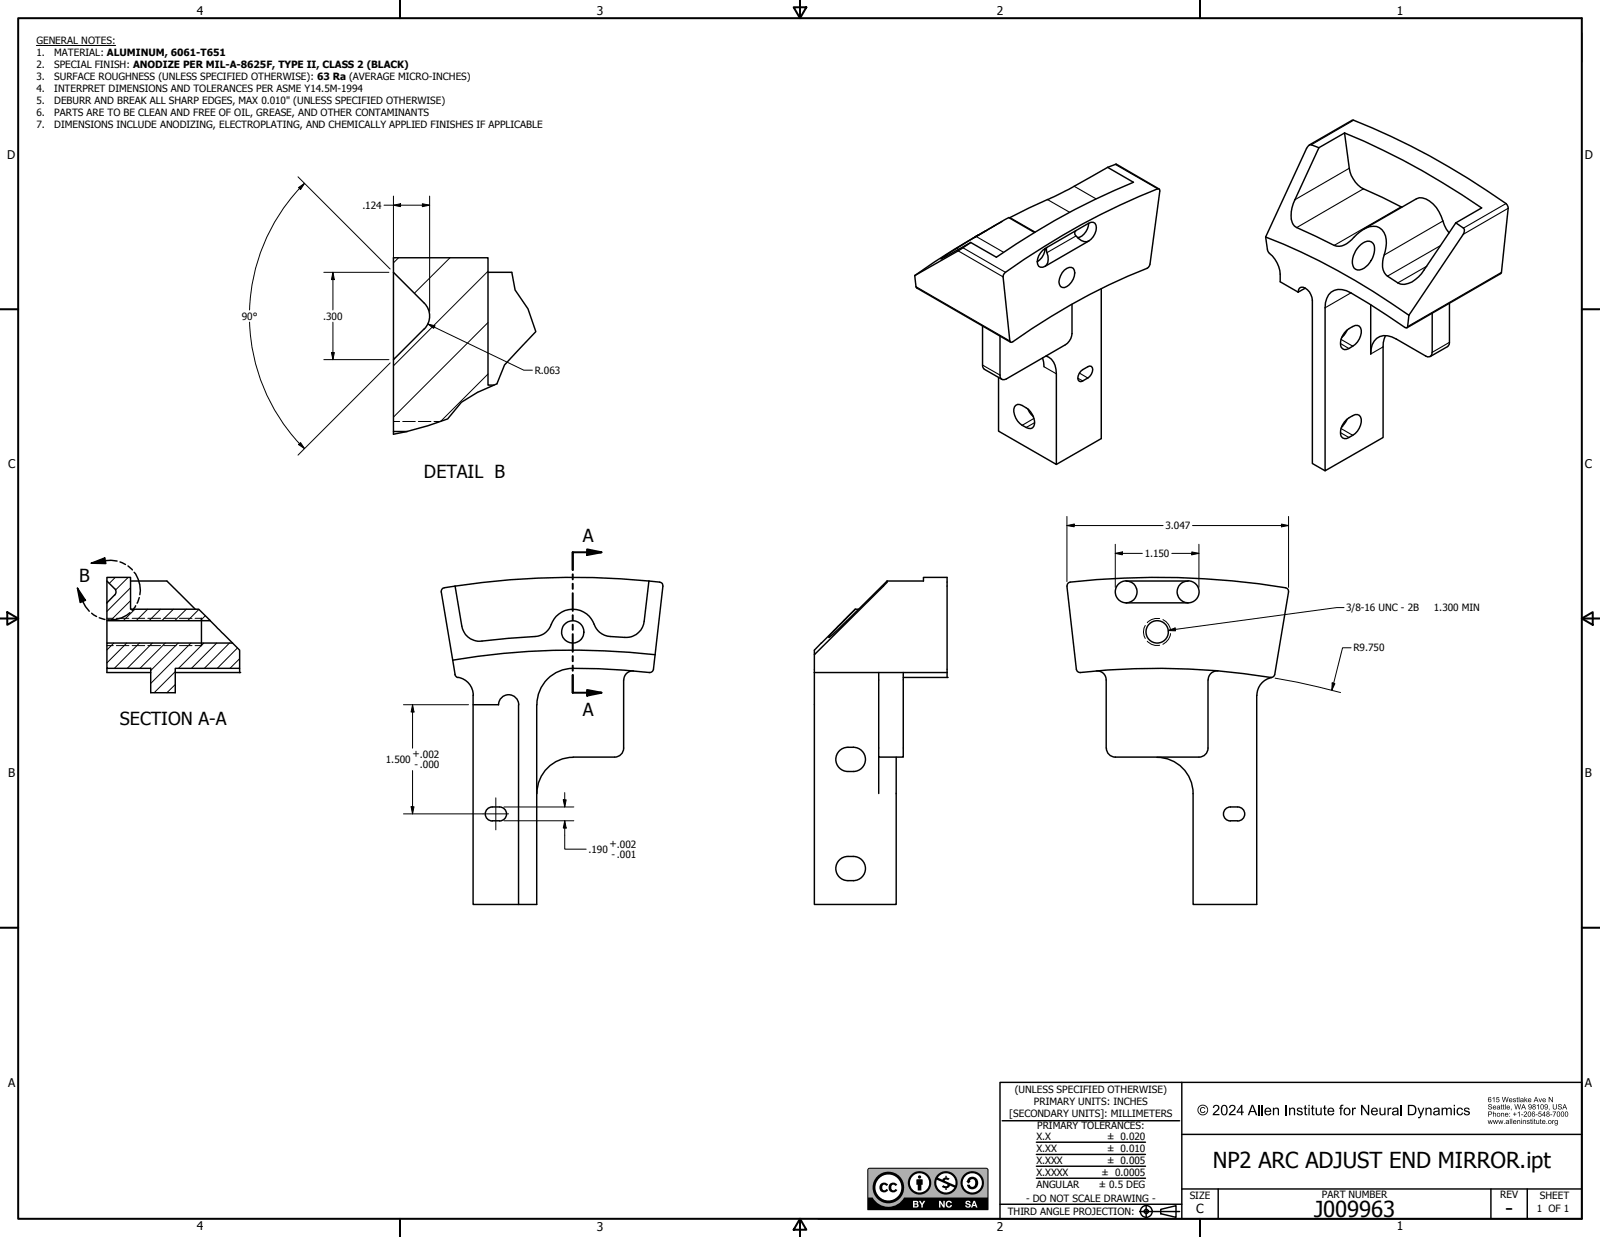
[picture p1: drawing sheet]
<svg xmlns="http://www.w3.org/2000/svg" width="559mm" height="432mm" viewBox="0 0 559 432" stroke-linecap="round" stroke-linejoin="round" font-family="sans-serif">
<!-- layer: Layer 1 -->
<g fill="none" stroke="#000" stroke-width=".35">
<path d="M12.7 15.9h27.7M552.4 11.5v10.3M104.1 61.7l32.2 32.2M104.3 65.5l2.1-1.5-1.4 2.2zM104.6 65.8a65.5 65.5 0 0 0-17.4 42.4M106.4 64l-1.8 1.8M134.1 71.6h16M137.4 68.5v25M137.4 71.6l2.5-.5v1zM147.5 71.1l2.6 .5-2.6 .5zM150.1 68.5v40.2M113.1 95.1h22.7"/>
<path d="M116.3 95.1v13.1M116.3 95.1l.5 2.5h-1zM139.2 90l-1.8 1.8M157.2 90l-12.5 12.4M170.4 94.7l-33 33M87.2 112.4a64.9 64.9 0 0 0 19.2 44.2M116.3 112.5v13M149.4 113.1l33.5 16.1h3M149.4 113.1l2.5 .6-.5 .9zM170.4 112.6l-33 33M113.1 125.5h22.7M115.8 123.1h1l-.5 2.4z"/>
<path d="M136.3 126.7l-32.2 32.2M170.4 130.6l-16.5 16.5M105 154.5l1.4 2.1-2.1-1.4zM137.4 147.1h2.2M140.7 147.1h4.3M146.1 147.1h4.4M151.6 147.1h2.1M372.6 183.5l2.6-.6v1zM372.6 183.5h33.6M372.6 180.3v22.7M389.5 190v15M389.5 193.2l2.5-.5v1z"/>
<path d="M389.5 193.2h9.5M409.3 193.2h9.4M416.2 192.7l2.5 .5-2.5 .5zM416.5 183.5h33.5M418.7 190v15M447.5 182.9l2.5 .6-2.5 .4zM450 180.3v24.7M37.3 215.8h2.3M40.3 201.5l-2.1 2.1M40.6 215.8h4.4M44.8 201.5l-4.5 4.5M45.6 205.2l-8.3 8.2"/>
<path d="M45.6 209.7l-7.1 7M46.2 215.8h4.3M47.1 212.7l-4 4M51.6 212.7l-4 4M51.6 215.8h4.5M56.1 212.7l-4 4M57.1 215.8h4.4M60.6 212.7l-4.1 4M62.7 215.8h4.4M65.1 212.7l-4.1 4M68.1 215.8h2.3M69.5 212.7l-4 4"/>
<path d="M71.7 214.9l-1.7 1.8M400 218.3a4.4 4.4 0 0 0 0 4.6M405 215.9a4.8 4.8 0 0 0-4.3 1.5M406.1 216.3a4.6 4.6 0 0 1 2.7 3.7M469.4 212.1h-2.5l-58.9 8M37.3 225.4h2.3M39.8 224.5l-2.5 2.4M40.6 225.4h4.4M44.3 224.5l-7 6.9M46.2 225.4h4.3M48.7 224.5l-8.8 8.8M51.6 225.4h4.5"/>
<path d="M53.2 224.5l-8.8 8.8M57.1 225.4h4.4M57.7 224.5l-8.8 8.8M61.2 234.4l-7.4 7.4M61.2 239l-2.9 2.8M62.2 224.5l-9.6 9.6M62.7 225.4h4.4M66.7 224.5l-14.1 14.1M68.1 225.4h2.3M71.2 224.5l-8.8 8.8M75.7 224.5l-8.8 8.8M80.1 224.5l-8.7 8.8"/>
<path d="M82.9 226.2l-7 7.1M83.7 229.9l-3.4 3.4M400.7 223.8a4.5 4.5 0 0 0 4.3 1.4M408 220.1l2.4-.9 .1 1zM408.8 221.2a4.8 4.8 0 0 1-2.7 3.7M445.3 236.7l7.7 1.4 15.2 3.6M465.3 238.4l.9 .2-1.1 2.3zM471.9 226.1h-3l-3.8 14.8M140.9 246h22.7M144.1 246l.5 2.5h-1zM144.1 246v15.2M144.1 269v15.1"/>
<path d="M173.2 278.5v11.2M196.7 279.2h1l-.5 2.5zM197.2 276.7v5M140.9 284.1h36.7M143.6 281.6h1l-.5 2.5zM176 286.5h24.4M176 281.7h24.4M197.2 286.5v9.9h7.5M197.2 286.5l.5 2.6h-1z"/>
</g>
<g fill="none" stroke="#000" stroke-width=".51">
<path d="M386.8 58.4l3-1.1 15 8.7M386.8 58.4l9.1 5.2a245.3 245.3 0 0 0-47.9 26.2l-9-5.2M386.8 58.4l-13.5 7.7-20.8 10M457.3 50.6l15.2-8.7a243.6 243.6 0 0 1 53.9 29.6l.3 1.2-2.4 22.6-32.9 19.1M460.6 51.6l-8.4 18.1a8.9 8.9 0 0 0-.2 9.1l.9 .6 13.1 6.3a6.3 6.3 0 0 0 6.8-2.8l1-1a8.3 8.3 0 0 1 7-2.8 5.4 5.4 0 0 1 3.4 5.8l-.8 4.1a6.4 6.4 0 0 0 1.2 7.4l4.1 2.6a5.5 5.5 0 0 0 5.6-1.4l2.1-2 12-17.8M460.6 51.6l-2.6-1.1a1.8 1.8 0 0 0-1.7 1.3l-14.3 30.9M469.6 46.4a250.3 250.3 0 0 1 47.9 26.2l-9.1 5.2M469.6 46.4l1.6 12.3a10.1 10.1 0 0 0 5 7.2l13.4 6.4M469.6 46.4l-9 5.2M349.9 77.3l-9.5 5.4 3.9-2.2M380.2 77.9l-15.2 8.8M508.4 77.8l2.7 1.8a1.85 1.85 0 0 1-.1 2.2l-18.9 28.2"/>
<path d="M137.4 95.1v-5.1h33v44.4h2.1M137.4 95.1l10.8 10.7a6.4 6.4 0 0 1 0 9l-10.8 10.7zM170.4 95.1h8.4l1.1 6.1 4.5 6.6 2.7 8-10.9 11.6-2.7 6.6-6.7 3-5.6 3.4-4.9 5.8a101 101 0 0 1-18.9 5.4v-26.1M319.5 96.2l.4 3.9 .3 .4 32.7 18.9M339 84.6l-4.4 3-15.1 8.6M341.6 82.1a275.3 275.3 0 0 0-22.1 14.1M350.7 95.5a232.7 232.7 0 0 1 54-29.6l.4 .8-3.5 25.5-.5 1.1a236.4 236.4 0 0 0-47.9 26.2l-.5-.5-2.4-22.4zM361.3 81.2l-9-5.3-15.6 9.1-8.1 5.4 10.4-5.8M365.6 86.4l-.1 1.2a4.7 4.7 0 0 1-.5 5.4 1.68 1.68 0 0 1-1.9 .1 1.68 1.68 0 0 1-.8-1.7 5.8 5.8 0 0 1 2.7-4.7 5.8 5.8 0 0 1-2.7 4.7M371.7 94.3a2.04 2.04 0 0 1 3.5 .1 5.5 5.5 0 0 1-3.5 6 1.69 1.69 0 0 1-1.9-2 6.9 6.9 0 0 1 1.9-4.1zM375.8 80.5a1.16 1.16 0 0 0 0 1.9 4 4 0 0 0 4.4 1.7 5.1 5.1 0 0 0 2.2-6.2l-.6-.3-1.6 .3a5.4 5.4 0 0 1-3.8 5M380.2 84.1l-15.2 8.9"/>
<path d="M442 82.7a232.2 232.2 0 0 1 50.1 27.3M442 82.7l.7 4.5a3.5 3.5 0 0 0 1.7 2.1 11.1 11.1 0 0 1 2.7 9.1l6.3 3.6M474.6 86a3.9 3.9 0 0 1 4.4-1.5 4.4 4.4 0 0 1 .4 5.5 6.4 6.4 0 0 1-5.3 4.2 3.1 3.1 0 0 1-1.7-4l1.1-2.6zM476.2 80l18.5-10.6a4.4 4.4 0 0 1 4.5 .8 14.7 14.7 0 0 1 5.2 8.4l1.7 2.7M343.2 113.8v14.3l.6 .8 6.1 3.5M374.4 106.2v10.3a4.9 4.9 0 0 1-2.3 3.8l-20.6 12a1.37 1.37 0 0 1-1.6 .1 1.37 1.37 0 0 1-.7-1.5v-13.6M384.6 100.8v52.3l-15.7 9M453.4 102l.1-.8a1.44 1.44 0 0 1 2.4-.6 5.2 5.2 0 0 1 2.4 4.2v57l4.5 2.5M455.9 100.6l-2.5 1.4M470.3 115.4a6.2 6.2 0 0 1 3.8-1.8 2.09 2.09 0 0 1 1.3 2.6 7 7 0 0 1-5.9 5.8 3.1 3.1 0 0 1-.6-4.8zM470.5 115.2l-1.9 2.7M478.7 106.4v17.2a5.4 5.4 0 0 1 5.9-6.4l3.1 1.2 10.2 5.9a1.4 1.4 0 0 0 1.6 .1 1.4 1.4 0 0 0 .7-1.4v-13.7"/>
<path d="M492.1 110l-.5 4-.5 .5-.4-.2a187.3 187.3 0 0 0-20.5-12.8 5.1 5.1 0 0 0-7.3 4.2l-.1 58.6 20.2-11.6v-31.6l.1-1.5 .8-2.4M506.2 105.9v14.2l-.6 .9-6.1 3.5M364.1 125l.5 3M365.3 124.3a5.9 5.9 0 0 1 3.6 6.2v31.6l-20.2-11.6v-18.7M377.5 129.5a4.5 4.5 0 0 1 3.6-1.6 2.87 2.87 0 0 1-1.2 4.1l-2.4 1.2-.6-.1a2.4 2.4 0 0 1 .6-3.6zM137.4 150.6h4.8M354.8 141.5a3.1 3.1 0 0 1 3.6 .9 6 6 0 0 1 2.7 6.4 1.74 1.74 0 0 1-2.7 .4 6.2 6.2 0 0 1-4.1-7.2zM359 142.7l1.2 2 .7 .7M470.3 146.5a6.2 6.2 0 0 1 3.8-1.8 2.09 2.09 0 0 1 1.3 2.6 6.8 6.8 0 0 1-5.9 5.8 1.97 1.97 0 0 1-1.3-2.6 6.8 6.8 0 0 1 2.1-4zM470.5 146.3l-1.9 2.7M31.9 196.6l4.7-1.8 .4 1.9zM40.9 195.8a17.2 17.2 0 0 0-9 .8"/>
<path d="M41.9 196.2l1.9 .8M44.7 197.5l1.5 1.4M46.9 199.8a9.9 9.9 0 0 1 1.9 7.8M27.1 205.3l2.7 4.2-1.8 .8zM27.1 205.3a17.1 17.1 0 0 0 4.1 8.1M32 214.1l1.7 1.1M34.7 215.6l1.9 .6M37.3 202.8v7.6M37.3 216.7v7.8M40 205.5l-2.7-2.7v-1.3h8.3v11.2h23.8l4.1 4h-36.2v-6.3M40 207.7l-2.7 2.7M40 205.5l.5 1.1-.5 1.1"/>
<path d="M45.4 213.9a9.9 9.9 0 0 1-7.7 2.4M45.6 202.8h12.7l9.9 9.9M47.4 211.5l-1.2 1.6M48.6 208.6l-.7 2M70.4 215.8v9.6M73.5 216.7l7.7 7.8M158.9 204.6l-3.7 .6a1.28 1.28 0 0 0-1.1 1.4l4 23.8M226.6 202.8a277.2 277.2 0 0 0-67.7 1.8M226.6 202.8l3.8 .4a1.18 1.18 0 0 1 1.1 1.4l-3.3 29-.6 1-.8 .2M226.6 202.8l-1.6 14.1a6.3 6.3 0 0 1-6.8 5.6l-5-.3a6.7 6.7 0 0 1-6.1-5.2 8 8 0 0 0-8-4.3 8 8 0 0 0-6.9 6l-.4 .8a6.1 6.1 0 0 1-4.9 2.7l-18.6 1.6a6.2 6.2 0 0 1-7-5.2l-2.4-14M298.7 212.7h1.2M309.8 202.8h12.7v-1.3h8.3v35h-15.3"/>
<path d="M309.8 202.8l-.1 .6-1.2 1.2-24.1 23.9v-1.6l14.3-14.2M309.8 202.8l-17.3 17.1-3 2.6 .1-.4 1.7-2 7.4-7.4M393.3 210.4a3.8 3.8 0 0 0 3.8-3.8 3.8 3.8 0 0 0-3.8-3.8h21.6a3.8 3.8 0 0 0-3.8 3.8 3.8 3.8 0 0 0 3.8 3.8M393.3 210.4h21.6M393.4 202.8a3.8 3.8 0 0 0-3.9 3.8 3.8 3.8 0 0 0 3.9 3.8M414.9 202.8a3.8 3.8 0 0 1 3.9 3.8 3.8 3.8 0 0 1-3.9 3.8M450 206.6a1.26 1.26 0 0 0-1.1-1.4 271.5 271.5 0 0 0-75.6-1.8l-.5 .5-.1 .7 3.2 29M450 206.6l-4.8 28.8-.4 .7-.6 .4a253.5 253.5 0 0 0-66.9-1.7M37.3 233.3v1.5h15.3M37.3 224.5h43.9l2.5 2.4v6.4h-22.5v8.5h-8.6v-8.5h-15.3zM83.7 233.3v1.5h-22.5M158.1 230.4l.8 5.1 .4 .7 .7 .3"/>
<path d="M160 236.4a6.4 6.4 0 0 1 5.3 6.3M200.2 233.3l8.8 .1 17.8 1.4M200.2 233.3a12.7 12.7 0 0 0-12.7 12.7M217.8 237.4v23.7a3.1 3.1 0 0 1-3.1 3.2M221.3 234.2a3.1 3.1 0 0 0-3.4 3.1M228.8 228.5a253.4 253.4 0 0 0-70.7 1.9M284.4 228.5v87.2h28.6v-51.4M284.4 234.8h46.4M306.9 234.8v29.5h8.6v-29.5M375.9 233.6l.7 1 .8 .2M382.9 234.2a3.1 3.1 0 0 1 3.4 3.1M386.3 237.4l.1 23.7a3.1 3.1 0 0 0 3.1 3.2h29.3a3.1 3.1 0 0 0 3.1-3.2v-23.7"/>
<path d="M425.4 234.2a3.1 3.1 0 0 0-3.4 3.1M444.2 236.5a6.3 6.3 0 0 0-5.2 6.2M165.2 242.7v73h15.9M165.2 246h8.9M174.1 246a3.5 3.5 0 0 1 3.5-3.5 3.5 3.5 0 0 1 3.6 3.5M181.1 246v69.7h6.4v-69.7M438.9 242.7v73h-22.2v-38.7M200.2 264.3h14.4M200.2 264.4a12.7 12.7 0 0 0-12.7 12.6M298 260.9a4.2 4.2 0 0 1 4.3 4.2 4.2 4.2 0 0 1-4.3 4.2M298.1 260.9a5.1 5.1 0 0 0-5.6 2 4.2 4.2 0 0 0 3.6 6.4h2M306.9 264.3v12.7"/>
<path d="M404 264.4a12.7 12.7 0 0 1 12.7 12.6M171.9 286.5h2.5M174.5 286.6a2.44 2.44 0 0 0 2.4-2.5 2.44 2.44 0 0 0-2.5-2.4 4.9 4.9 0 0 0-4 .5 2.44 2.44 0 0 0-.8 2.7 2.44 2.44 0 0 0 2.3 1.7M298 299a4.2 4.2 0 0 1 4.3 4.2 4.2 4.2 0 0 1-4.3 4.2M298.1 299a5.1 5.1 0 0 0-5.6 2 4.2 4.2 0 0 0 3.6 6.4h2M429.7 281.7a4.9 4.9 0 0 1 4.1 .5 2.44 2.44 0 0 1 .8 2.7 2.44 2.44 0 0 1-2.3 1.7M429.7 286.5h2.5M429.7 281.7a2.44 2.44 0 0 0-2.4 2.4 2.44 2.44 0 0 0 2.4 2.5M412.7 377.8v47.6M350 391.2h62M361.9 398.7h38.1M412.7 396h139.7"/>
<path d="M361.9 403h38.1M361.9 411.3h38.1M361.9 407.1h38.1M412.7 415h139.7M425.4 415v10.4M520.7 415v10.4M533.4 415v10.4M285.7 425.4h266.7v-47.6h-203.2v47.6M349.2 420.4h63.5M398 422.9h14M400.3 420.6v4.6M405.4 422.1l5.3-1.2v4l-5.3-1.2z"/>
<circle cx="200" cy="220.6" r="3.9"/>
<circle cx="404.1" cy="220.6" r="3.9"/>
<circle cx="400.3" cy="422.9" r="2.06"/>
<circle cx="400.3" cy="422.9" r=".73"/>
</g>
<g fill="#000">
<path d="M423.9 385.9a1.19 1.19 0 0 1 1.9 .3 1.19 1.19 0 0 1-.7 1.7l-1 1h1.8v.4h-2.4l.2-.6 1-1a.91 .91 0 0 0 .7-.7 .91 .91 0 0 0-.5-1l-.7 .2-.2 .6-.4-.1zM429.6 385.9a1.19 1.19 0 0 1 1.8 .3 1.19 1.19 0 0 1-.6 1.7l-1 1h1.7v.4h-2.4l.3-.6 .9-1a.91 .91 0 0 0 .7-.7 .91 .91 0 0 0-.4-1l-.7 .2-.2 .6-.5-.1zM444.6 386.7h.4v.3a.94 .94 0 0 1 1.1-.4 .94 .94 0 0 1 .6 1.1v1.6h-.5v-1.6a.65 .65 0 0 0-.7-.7 .65 .65 0 0 0-.5 .9v1.4h-.4zM448.9 385.7h.5v3.6h-.5zM450.2 386.7h.4v.3a.94 .94 0 0 1 1.1-.4 .94 .94 0 0 1 .6 1.1v1.6h-.4v-1.6a.65 .65 0 0 0-.7-.7 .65 .65 0 0 0-.6 .9v1.4h-.4zM453.1 386.9l.6-.3a.99 .99 0 0 1 1.2 .7l-.4 .1a.52 .52 0 0 0-.6-.5 .52 .52 0 0 0-.4 .6l.2 .1a.98 .98 0 0 1 1 .3 .98 .98 0 0 1 .2 1l-.2 .3a1.19 1.19 0 0 1-1.9-.7l.5-.1a.58 .58 0 0 0 .6 .6 .58 .58 0 0 0 .5-.7l-.2-.1a.94 .94 0 0 1-1-.3 .94 .94 0 0 1-.1-1zM455.6 386l.5-.2v.9h.4v.3h-.4v1.6l.5 .7a.66 .66 0 0 1-.7-.1 .66 .66 0 0 1-.3-.7v-1.5h-.3v-.3h.3zM458.2 386l.4-.2v.9h.5v.3h-.5v1.6l.5 .7a.66 .66 0 0 1-.7-.1 .66 .66 0 0 1-.2-.7v-1.5h-.4v-.3h.4zM459.5 386.7h.4v1.4a.66 .66 0 0 0 .7 .9 .66 .66 0 0 0 .6-.9v-1.4h.4v2.6h-.4v-.4a.94 .94 0 0 1-1.1 .4 .94 .94 0 0 1-.6-1zM462.4 386l.4-.2v.9h.5v.3h-.5v1.6l.6 .7a.66 .66 0 0 1-.8-.1 .66 .66 0 0 1-.2-.7v-1.5h-.3v-.3h.3zM468.2 385.8l1-.1-.1 .3-.6 .2v.5h.5v.3h-.5v2.3h-.4v-2.3h-.4v-.3h.4zM472.2 386.7h.4v.4a.64 .64 0 0 1 1-.3l-.1 .4a.59 .59 0 0 0-.7 0 .59 .59 0 0 0-.2 .7v1.4h-.4z"/>
<path d="M475.3 385.7h.5l1.9 2.8v-2.8h.5v3.6h-.5l-1.9-2.9v2.9h-.5zM481.8 386.7h.4v1.4a.66 .66 0 0 0 .7 .9 .66 .66 0 0 0 .5-.9v-1.4h.5v2.6h-.4v-.4a.94 .94 0 0 1-1.1 .4 .94 .94 0 0 1-.6-1zM484.6 386.7h.4v.4a.64 .64 0 0 1 1-.3l-.1 .4a.59 .59 0 0 0-.7 0 .59 .59 0 0 0-.2 .7v1.4h-.4zM495.1 386.7h.4l.8 2.1 .7-2.1h.5l-1 2.6a.97 .97 0 0 1-1.2 1l-.1-.4h.5l.3-.6zM497.8 386.7h.4v.3a.94 .94 0 0 1 1.2-.4 .94 .94 0 0 1 .6 1.1v1.6h-.5v-1.6a.65 .65 0 0 0-.7-.7 .65 .65 0 0 0-.5 .9v1.4h-.5zM503.5 386.7h.4v.3l1-.4a.67 .67 0 0 0 1.1 0l.7 .1 .3 .3v2.3h-.4v-1.7a.58 .58 0 0 0-.6-.6 .58 .58 0 0 0-.5 .8v1.5h-.5v-1.7a.6 .6 0 0 0-.7-.6 .6 .6 0 0 0-.4 .9v1.4h-.4zM509.1 386.9a1.12 1.12 0 0 1 1.8 .5l-.4 .1a.72 .72 0 0 0-.9-.5 .72 .72 0 0 0-.4 1 .73 .73 0 0 0 .4 1 .73 .73 0 0 0 1-.7l.4 .1a1.25 1.25 0 0 1-1.8 .8 1.25 1.25 0 0 1-.4-2zM511.4 386.9l.6-.3a.99 .99 0 0 1 1.3 .7l-.5 .1a.52 .52 0 0 0-.5-.5 .52 .52 0 0 0-.5 .6l.3 .1a.98 .98 0 0 1 1 .3 .98 .98 0 0 1 .1 1l-.2 .3a1.19 1.19 0 0 1-1.8-.7l.4-.1a.58 .58 0 0 0 .7 .6 .58 .58 0 0 0 .5-.7l-.3-.1a.94 .94 0 0 1-1-.3 .94 .94 0 0 1-.1-1z"/>
<path d="M419.4 386.6l.2-.1a.94 .94 0 0 1 1.3 .5l-.2 .1a.66 .66 0 0 0-1-.1 .66 .66 0 0 0 0 1 .66 .66 0 0 0 1-.2l.3 .1a1.03 1.03 0 0 1-1.6 .4 1.03 1.03 0 0 1 0-1.7zM418.5 387.5a1.56 1.56 0 0 0 3.1 0 1.56 1.56 0 0 0-3.1 0zM418.2 387.5a1.87 1.87 0 0 1 3.7 0 1.87 1.87 0 0 1-3.7 0z"/>
<path d="M427.2 386.1l-.2 .4a1.83 1.83 0 0 0 .6 2.5 1.88 1.88 0 0 0 0-3zM426.9 385.9a1.29 1.29 0 0 1 1.5 .1 1.29 1.29 0 0 1 .3 1.5 1.3 1.3 0 0 1-1.1 1.9 1.3 1.3 0 0 1-1.2-1.9l.1-1z"/>
<path d="M433.5 386.4l-1.2 1.6h1.2zM433.5 385.7h.4v2.3h.5v.4h-.5v.9h-.4v-.9h-1.6v-.4z"/>
<path d="M437.4 386.1l-.6 1.7h1.2zM437.2 385.7h.5l1.5 3.6h-.6l-.4-1.1h-1.5l-.4 1.1h-.5z"/>
<path d="M442.3 387.2l-.2 .5h1.4a.73 .73 0 0 0-.4-.7 .73 .73 0 0 0-.8 .2zM441.9 387a1.23 1.23 0 0 1 1.5-.3 1.23 1.23 0 0 1 .6 1.4h-2a.77 .77 0 0 0 .6 .9 .77 .77 0 0 0 .9-.5h.5a1.33 1.33 0 0 1-2 .6 1.33 1.33 0 0 1-.1-2.1z"/>
<path d="M457 386.7h.4v2.6h-.4zM457 385.7h.4v.5h-.4z"/>
<path d="M464.3 387.2l-.2 .5h1.4a.73 .73 0 0 0-.4-.7 .73 .73 0 0 0-.8 .2zM463.9 387a1.23 1.23 0 0 1 1.5-.3 1.23 1.23 0 0 1 .6 1.4h-2a.77 .77 0 0 0 .6 .9 .77 .77 0 0 0 .9-.5h.5a1.33 1.33 0 0 1-2 .6 1.33 1.33 0 0 1-.1-2.1z"/>
<path d="M469.9 387.2a.94 .94 0 0 0-.2 1.3 .94 .94 0 0 0 1.3 .2 .94 .94 0 0 0 .2-1.3 .94 .94 0 0 0-1.3-.2zM469.6 386.9a1.3 1.3 0 0 1 2 .3 1.3 1.3 0 0 1-.6 1.9 1.3 1.3 0 0 1-1.8-.8l.1-1z"/>
<path d="M479.5 387.2l-.2 .5h1.5a.73 .73 0 0 0-.5-.7 .73 .73 0 0 0-.8 .2zM479.1 387a1.23 1.23 0 0 1 1.5-.3 1.23 1.23 0 0 1 .6 1.4h-1.9a.77 .77 0 0 0 .5 .9 .77 .77 0 0 0 1-.5h.4a1.33 1.33 0 0 1-2 .6 1.33 1.33 0 0 1-.1-2.1z"/>
<path d="M486.7 388.3a.64 .64 0 0 0 .8 .8 .64 .64 0 0 0 .5-1zM486.5 386.9l.7-.3a.9 .9 0 0 1 1.2 1l.2 1.7h-.5l-.1-.3a.9 .9 0 0 1-1.4 .3 .9 .9 0 0 1 0-1.4l1.2-.2a.57 .57 0 0 0-.3-.8 .57 .57 0 0 0-.8 .4l-.5 .1z"/>
<path d="M492.2 386.1v2.8h.8a1.39 1.39 0 0 0 1.2-1.4 1.39 1.39 0 0 0-1.3-1.4zM491.7 385.7h1.2a1.82 1.82 0 0 1 1.8 1.8 1.82 1.82 0 0 1-1.7 1.8h-1.3z"/>
<path d="M501.1 388.3a.64 .64 0 0 0 .7 .8 .64 .64 0 0 0 .5-1zM500.9 386.9l.7-.3a.9 .9 0 0 1 1.2 1l.1 1.7h-.4l-.1-.3a.9 .9 0 0 1-1.4 .3 .9 .9 0 0 1 0-1.4l1.1-.2a.57 .57 0 0 0-.3-.8 .57 .57 0 0 0-.7 .4l-.5 .1z"/>
<path d="M507.7 386.7h.5v2.6h-.5zM507.7 385.7h.5v.5h-.5z"/>
<path d="M540.9 382.9h.2l1 1.4v-1.4h.2v1.8h-.2l-1-1.4v1.4h-.2zM539 383.7l-.1 .2h.8l-.2-.3zM538.9 383.6a.61 .61 0 0 1 .7-.1 .61 .61 0 0 1 .3 .6h-1a.38 .38 0 0 0 .3 .5 .38 .38 0 0 0 .5-.3h.2a.66 .66 0 0 1-1 .3 .66 .66 0 0 1 0-1zM537.4 383.4h.2l.4 1.1 .3-1.1h.3l-.5 1.3h-.2zM536.4 383.1l-.2 .9h.6zM536.3 382.9h.3l.7 1.8h-.2l-.3-.5h-.7l-.2 .5h-.3zM534 383.7l-.1 .2h.7l-.2-.3zM533.8 383.6a.61 .61 0 0 1 .7-.1 .61 .61 0 0 1 .3 .6h-1a.38 .38 0 0 0 .3 .5 .38 .38 0 0 0 .5-.3h.2a.66 .66 0 0 1-1 .3 .66 .66 0 0 1 0-1zM532.4 382.9h.2v1l.9-.5-.5 .5 .5 .8h-.3l-.4-.6-.2 .6h-.2zM531.2 384.2v.3l.4 .1 .2-.5zM531.1 383.6l.9-.1 .1 1.2-.2-.1a.49 .49 0 0 1-.7 .2 .49 .49 0 0 1-.2-.7 .49 .49 0 0 1 .7-.2l.1-.3-.8 .2zM530.4 382.9h.3v1.8h-.3zM529.8 383.1l.2-.1v.4h.2l-.2 .2v.8l.3 .3-.5-.1zM528.5 383.5l.5-.1 .4 .2h-.6l-.1 .3a.54 .54 0 0 1 .8 .4 .54 .54 0 0 1-.6 .6 .54 .54 0 0 1-.5-.6l.5 .3 .3-.2-.7-.4zM527.3 383.7l-.1 .2h.8l-.2-.3zM527.2 383.6a.61 .61 0 0 1 .7-.1 .61 .61 0 0 1 .3 .6h-1a.38 .38 0 0 0 .3 .5 .38 .38 0 0 0 .5-.3h.2a.66 .66 0 0 1-1 .3 .66 .66 0 0 1 0-1zM524.5 382.9h.3l.3 1.6 .5-1.6h.2l.5 1.6 .3-1.6h.3l-.5 1.8h-.3l-.4-1.6-.4 1.6h-.3zM522.7 382.9h.9v.3h-.7l-.1 .4a.6 .6 0 0 1 .8 .3 .6 .6 0 0 1-.3 .8 .6 .6 0 0 1-.8-.4l.2-.1a.38 .38 0 0 0 .6 .2 .38 .38 0 0 0 0-.6 .38 .38 0 0 0-.6 .1h-.2zM521.3 383.4l.6-.5v1.8h-.2v-1.4l-.4 .3zM519.9 384.2a.4 .4 0 0 0 .8 0 .4 .4 0 0 0-.8 0zM519.9 383.1l.6-.2 .3 .5h-.2a.36 .36 0 0 0-.4-.3 .36 .36 0 0 0-.3 .5v.2a.58 .58 0 0 1 .9 .2 .58 .58 0 0 1-.5 .8 .58 .58 0 0 1-.6-.6z"/>
<path d="M543.1 391.7a.45 .45 0 0 0 .9 0 .45 .45 0 0 0-.9 0zM543 391.2l1.1-.2v1.2a.58 .58 0 0 1-.5 .7 .58 .58 0 0 1-.7-.5l.3 .2a.39 .39 0 0 0 .5 0 .39 .39 0 0 0 .1-.4 .63 .63 0 0 1-.8-.1 .63 .63 0 0 1 0-.9zM542.1 391l.2 .2 .6-.1-.5 .3v.9h-.3zM540.9 391.7a.45 .45 0 0 0 .9 0 .45 .45 0 0 0-.9 0zM540.6 391.7a.7 .7 0 0 1 1.4 0 .7 .7 0 0 1-1.4 0zM540.1 392.1h.2v.2h-.2zM538.9 391.3l-.1 .3h.7l-.2-.4zM538.7 391.2a.61 .61 0 0 1 .7-.1 .61 .61 0 0 1 .4 .6h-1a.38 .38 0 0 0 .3 .5 .38 .38 0 0 0 .4-.3h.2a.66 .66 0 0 1-1 .3 .66 .66 0 0 1 0-1zM538 390.7l.2-.1v.4h.2l-.2 .2v.8l.2 .3-.4-.1zM536.5 391h.2v1l.3 .2 .3-.2v-1h.3v1.3l-1-.1zM535.8 390.7l.3-.1v.4h.2l-.2 .2v.8l.2 .3-.4-.1zM535.2 391h.3v1.3h-.3zM535.2 390.5l.3 .3zM534.6 390.7l.2-.1v.4h.2l-.2 .2v.8l.2 .3-.4-.1zM533.3 391.1l.5-.1 .4 .2h-.6l-.1 .3a.54 .54 0 0 1 .7 .4 .54 .54 0 0 1-.5 .6 .54 .54 0 0 1-.5-.6l.5 .3 .3-.2-.7-.4zM531.9 391l.9 .1 .1 1.2h-.2v-1l-.3-.1-.3 .2v.9h-.2zM531.3 391h.2v1.3h-.2zM531.3 390.5l.2 .3zM529.9 391l1 .1v1.2h-.2v-1l-.3-.1-.3 .2v.9h-.2zM528.8 391.3l-.2 .3h.8l-.2-.4zM528.6 391.2a.61 .61 0 0 1 .7-.1 .61 .61 0 0 1 .3 .6h-1a.38 .38 0 0 0 .3 .5 .38 .38 0 0 0 .5-.3h.2a.66 .66 0 0 1-1 .3 .66 .66 0 0 1 0-1zM527.9 390.5h.2v1.8h-.2zM527.3 390.5h.3v1.8h-.3zM526.2 391.8v.3l.3 .1 .3-.5zM526 391.2l.9-.1 .2 1.2-.3-.1a.49 .49 0 0 1-.7 .2 .49 .49 0 0 1-.2-.7 .49 .49 0 0 1 .7-.2l.1-.2-.8 .1zM525.3 392.1h.2v.2h-.2zM523.2 391h.3l.3 1.1 .2-1.1h.3l.2 1 .3-1h.2l-.4 1.3h-.2l-.3-1-.2 1h-.3zM521.4 391h.2l.3 1.1 .3-1.1h.2l.3 1 .3-1h.2l-.4 1.3h-.2l-.3-1-.3 1h-.2zM519.6 391h.2l.3 1.1 .3-1.1h.2l.3 1 .3-1h.2l-.4 1.3h-.3l-.2-1-.3 1h-.2z"/>
<path d="M546.5 385.6l-.3 .9h.6zM546.3 385.5h.3l.7 1.8h-.2l-.3-.6h-.7l-.2 .6h-.3zM544.3 385.6a.72 .72 0 0 1 1.1 .4h-.2a.4 .4 0 0 0-.4-.4 .4 .4 0 0 0-.4 .5h.2a.69 .69 0 0 1 .8 .4 .69 .69 0 0 1-.4 .9 .69 .69 0 0 1-.8-.4l-.1-.3h.2a.44 .44 0 0 0 .5 .5 .44 .44 0 0 0 .3-.7h-.2a.58 .58 0 0 1-.6-.2 .58 .58 0 0 1 0-.7zM542.3 385.5h.3v1a.49 .49 0 0 0 .4 .6 .49 .49 0 0 0 .5-.6v-1h.2v1a.72 .72 0 0 1-.7 .8 .72 .72 0 0 1-.7-.8zM540.9 387h.3l-.2 .6zM539.6 386a.39 .39 0 0 0 .7 0 .39 .39 0 0 0-.7 0zM539.6 385.6a.82 .82 0 0 1 1 .8 .82 .82 0 0 1-1 .8l-.2-.4 .7 .3 .3-.7a.57 .57 0 0 1-.9 .1 .57 .57 0 0 1 .1-.9zM538.3 385.8a.84 .84 0 0 0 .4 1.3l.1-.1a.84 .84 0 0 0-.4-1.3zM538.3 385.5a.84 .84 0 0 1 .9 .9 .84 .84 0 0 1-.9 .8l-.3-.8zM536.8 385.9l.6-.5v1.9h-.2v-1.5l-.4 .3zM535.5 385.9a.3 .3 0 0 0 .6 0 .3 .3 0 0 0-.6 0zM535.4 386.7a.37 .37 0 0 0 .7 0 .37 .37 0 0 0-.7 0zM535.4 385.6a.49 .49 0 0 1 .7-.1 .49 .49 0 0 1-.1 .8 .54 .54 0 0 1 .2 .8 .54 .54 0 0 1-.8 0 .54 .54 0 0 1 .1-.8l-.2-.3zM533.9 386a.4 .4 0 0 0 .8 0 .4 .4 0 0 0-.8 0zM533.9 385.6a.82 .82 0 0 1 1.1 .8 .82 .82 0 0 1-1 .8l-.2-.4 .7 .3 .2-.7a.57 .57 0 0 1-.8 .1 .57 .57 0 0 1 0-.9zM532.1 385.6l-.3 .9h.6zM532 385.5h.2l.8 1.8h-.3l-.2-.6h-.8l-.2 .6h-.2zM528.9 385.5h.2l.4 1.5 .4-1.5h.3l.4 1.5 .4-1.5h.2l-.5 1.8h-.2l-.4-1.6-.5 1.6h-.2zM527.7 387h.2l-.2 .6zM526.5 386.2l-.1 .3h.7l-.2-.4zM526.3 386.1a.61 .61 0 0 1 .7-.1 .61 .61 0 0 1 .4 .7h-1a.38 .38 0 0 0 .3 .4 .38 .38 0 0 0 .4-.3l.2 .1a.66 .66 0 0 1-1 .3 .66 .66 0 0 1 0-1.1zM525.6 385.5h.3v1.8h-.3zM525 385.6l.2-.1v.5h.2l-.2 .1v.8l.3 .4-.5-.2zM524.3 385.6l.2-.1v.5h.2l-.2 .1v.8l.3 .4-.5-.2zM523.1 386.8v.3h.3l.3-.5zM522.9 386.1h.9l.2 1.2-.3-.2a.49 .49 0 0 1-.7 .2 .49 .49 0 0 1-.2-.7 .49 .49 0 0 1 .7-.1l.1-.3-.8 .1zM521.7 386.2l-.1 .3h.7l-.2-.4zM521.5 386.1a.61 .61 0 0 1 .8-.1 .61 .61 0 0 1 .3 .7h-1a.38 .38 0 0 0 .3 .4 .38 .38 0 0 0 .4-.3l.3 .1a.66 .66 0 0 1-1.1 .3 .66 .66 0 0 1 0-1.1zM519.9 385.6a.72 .72 0 0 1 1.2 .4h-.3a.4 .4 0 0 0-.4-.4 .4 .4 0 0 0-.3 .5h.1a.69 .69 0 0 1 .9 .4 .69 .69 0 0 1-.4 .9 .69 .69 0 0 1-.9-.4l-.1-.3h.2a.44 .44 0 0 0 .5 .5 .44 .44 0 0 0 .3-.7h-.1a.58 .58 0 0 1-.7-.2 .58 .58 0 0 1 0-.7z"/>
<path d="M546.9 388.3a.84 .84 0 0 0 .3 1.3l.2-.1a.84 .84 0 0 0-.4-1.3zM546.8 388.1a.84 .84 0 0 1 .9 .8 .84 .84 0 0 1-.9 .8l-.3-.8zM545.4 388.3a.84 .84 0 0 0 .4 1.3l.2-.1a.84 .84 0 0 0-.4-1.3zM545.4 388.1a.84 .84 0 0 1 .9 .8 .84 .84 0 0 1-.9 .8l-.3-.8zM544 388.3a.84 .84 0 0 0 .4 1.3l.1-.1a.84 .84 0 0 0-.4-1.3zM544 388.1a.84 .84 0 0 1 .9 .8 .84 .84 0 0 1-.9 .8l-.3-.8zM542.3 388h1.2l-.7 1.8h-.2v-.5l.6-1.1h-.9zM541.4 389h.7v.3h-.7zM540.3 388.4a.3 .3 0 0 0 .6 0 .3 .3 0 0 0-.6 0zM540.3 389.3a.37 .37 0 0 0 .7 0 .37 .37 0 0 0-.7 0zM540.2 388.1a.49 .49 0 0 1 .8 0 .49 .49 0 0 1-.1 .7 .54 .54 0 0 1 .1 .8 .54 .54 0 0 1-.8 0 .54 .54 0 0 1 .2-.8l-.3-.2zM539.3 388.3l-.5 .9h.5zM539.4 388h.2v1.2h.2l-.2 .6h-.3v-.4h-.7zM537.4 388h.9v.2h-.7l-.1 .5a.6 .6 0 0 1 .9 .3 .6 .6 0 0 1-.4 .8 .6 .6 0 0 1-.8-.5h.2a.38 .38 0 0 0 .6 .2 .38 .38 0 0 0 .1-.6 .38 .38 0 0 0-.6 .1l-.2-.1zM536.3 389h.7v.3h-.7zM535.2 389.3a.4 .4 0 0 0 .8 0 .4 .4 0 0 0-.8 0zM535.1 388.2l.7-.2 .3 .4h-.2a.36 .36 0 0 0-.4-.2 .36 .36 0 0 0-.3 .4v.3a.58 .58 0 0 1 .9 .2 .58 .58 0 0 1-.5 .8 .58 .58 0 0 1-.6-.7zM533.9 388.3a.84 .84 0 0 0 .4 1.3l.1-.1a.84 .84 0 0 0-.4-1.3zM533.8 388.1a.84 .84 0 0 1 1 .8 .84 .84 0 0 1-1 .8l-.2-.8zM532.3 388.1a.63 .63 0 0 1 1 .3 .63 .63 0 0 1-.5 .8l-.4 .4h.9v.2h-1.2l.5-.7a.47 .47 0 0 0 .5-.4 .47 .47 0 0 0-.5-.5l-.4 .3zM531.3 389h.7v.3h-.7zM530.1 388.4l.6-.4v1.8h-.2v-1.4l-.4 .3zM528.9 388.3h.3v.5h.4v.2h-.4v.5h-.3v-.5h-.5v-.2h.5zM527.1 389.5h.3v.3h-.3zM527.1 388.5h.3v.2h-.3zM525.9 388.7l-.1 .3h.8l-.3-.3zM525.8 388.6a.61 .61 0 0 1 .7-.1 .61 .61 0 0 1 .3 .7h-1a.38 .38 0 0 0 .3 .4 .38 .38 0 0 0 .5-.2h.2a.66 .66 0 0 1-1 .3 .66 .66 0 0 1 0-1.1zM524.2 388.5l1 .1 .1 1.2h-.2v-1l-.3-.1-.3 .2v.9h-.3zM523 389.2a.45 .45 0 0 0 .9 0 .45 .45 0 0 0-.9 0zM522.8 389.1a.66 .66 0 0 1 1.3 0 .66 .66 0 0 1-1.3 0zM521.4 388h.2v.6a.47 .47 0 0 1 .6-.1 .47 .47 0 0 1 .3 .5v.8h-.2v-1l-.3-.2-.3 .2-.1 1h-.2zM520 388.2v.7l.7-.1a.33 .33 0 0 0 .2-.4 .33 .33 0 0 0-.4-.2zM519.8 388h.9a.55 .55 0 0 1 .4 .7 .55 .55 0 0 1-.6 .4h-.5v.7h-.2z"/>
<circle cx="468.6" cy="148.9" r=".25"/>
<circle cx="83.7" cy="234.8" r=".25"/>
<circle cx="330.8" cy="236.5" r=".25"/>
</g>
<g fill="none" stroke="#000" stroke-width=".38">
<path d="M389.5 57.4l14.8 8.5M471.2 58.7l-19 11M472.8 42l-14.8 8.5M352.7 75.9l8.9 5.1M365.8 69.7l7.8 4.4M375.2 65l7.6 4.4M476.2 65.9l-23.3 13.5M489.3 72.2l-23.3 13.5M503.9 77.2l-20.5 11.8M526 71.1l-14.9 8.5M526.7 72.7l-15.7 9.1M330.5 89l.4 .2"/>
<path d="M334.1 86.7l.7 .4M334.6 87.6l15.7 9M336.3 86.5l14.9 8.6M340.9 82.6l9.6 5.5M375.8 82.4l-10.2 5.8M498.3 92.9l-10.1 5.8M503.1 85.7l-18.5 10.7M524.4 95.1l-32.8 18.9M319.9 100.1l32.8 18.9M468.1 119.9l3 1.8M468.4 118.5l4 2.3M471.8 102.2l-9 5.2"/>
<path d="M506.2 119.5l-6 3.5M343.2 127.4l6 3.5M364.6 128l4.3 2.5M376.4 132l1.7 1M377 130.2l2.9 1.8M483 121.1l-4.3 2.5M361.1 146.1l-4.1 2.4M361.4 147.5l-3 1.7M468.1 151l3 1.7M468.4 149.6l4 2.4"/>
</g>
<g fill="none" stroke="#000" stroke-width=".7">
<path d="M139.7 0v6.3M279.4 0v6.3M419.1 0v6.3M6.4 6.3h546v419.1h-546zM277.2 2.5h4.4l-2.2 3.8zM0 107.9h6.3M552.4 107.9h6.4M205 191.8l5.1 1-5.1 .9zM210.1 192.8h-10.1v6.1M0 215.9h6.3M2.5 213.7l3.8 2.2-3.8 2.2zM200 200.5v1.7"/>
<path d="M200 203.8v1.7M200 207.1v6.1M200 214.8v1.7M200 218.1v1.7M552.4 215.9h6.4M552.5 215.9l3.8-2.2v4.4zM200 221.4v6.1M200 229v1.8M200 232.3v1.8M200 235.6v6.2h10.1M205 240.9l5.1 .9-5.1 1zM0 323.8h6.3"/>
<path d="M552.4 323.8h6.4M139.7 425.4v6.4M279.4 425.4v6.4M279.4 425.4l2.2 3.9h-4.4zM419.1 425.4v6.4"/>
</g>
<g fill="#000">
<path d="M104.3 65.5l2.1-1.5-1.4 2.2z" fill-rule="evenodd"/>
<path d="M137.4 71.6l2.5-.5v1z" fill-rule="evenodd"/>
<path d="M147.5 71.1l2.6 .5-2.6 .5z" fill-rule="evenodd"/>
<path d="M116.3 95.1l.5 2.5h-1z" fill-rule="evenodd"/>
<path d="M149.4 113.1l2.5 .6-.5 .9z" fill-rule="evenodd"/>
<path d="M115.8 123.1h1l-.5 2.4z" fill-rule="evenodd"/>
<path d="M105 154.5l1.4 2.1-2.1-1.4z" fill-rule="evenodd"/>
<path d="M31.9 196.6l4.7-1.8 .4 1.9z" fill-rule="evenodd"/>
<path d="M205 191.8l5.1 1-5.1 .9z" fill-rule="evenodd"/>
<path d="M372.6 183.5l2.6-.6v1z" fill-rule="evenodd"/>
<path d="M389.5 193.2l2.5-.5v1z" fill-rule="evenodd"/>
<path d="M416.2 192.7l2.5 .5-2.5 .5z" fill-rule="evenodd"/>
<path d="M447.5 182.9l2.5 .6-2.5 .4z" fill-rule="evenodd"/>
<path d="M27.1 205.3l2.7 4.2-1.8 .8z" fill-rule="evenodd"/>
<path d="M408 220.1l2.4-.9 .1 1z" fill-rule="evenodd"/>
<path d="M465.3 238.4l.9 .2-1.1 2.3z" fill-rule="evenodd"/>
<path d="M144.1 246l.5 2.5h-1z" fill-rule="evenodd"/>
<path d="M205 240.9l5.1 .9-5.1 1z" fill-rule="evenodd"/>
<path d="M196.7 279.2h1l-.5 2.5z" fill-rule="evenodd"/>
<path d="M143.6 281.6h1l-.5 2.5z" fill-rule="evenodd"/>
<path d="M197.2 286.5l.5 2.6h-1z" fill-rule="evenodd"/>
</g>
<path d="M439.7 385.7v3.6M440.8 385.7v3.6M489.3 385.7v3.6" fill="none" stroke="#000" stroke-width=".45"/>
<path d="M303.3 408l.8-.2 40.6 .1 .4 1.1v13.1h-42v-13.2z" fill="#aab2ab"/>
<path d="M303.5 408h40.9l.4 .2 .1 9.8h-29.2a6.3 6.3 0 0 1-10.9 0h-1.5v-9.6zM303.1 407.9l-.2 .5v13.9l.2 .1h41.9l.2-.1v-13.9l-.5-.7-41-.1z" fill="#000"/>
<circle cx="310.3" cy="414.5" r="4.8" fill="#fff"/>
<path d="M310.8 413.3a1.7 1.7 0 0 1 2.6 .3l-.8 .4-.3-.4a.93 .93 0 0 0-1 .9 .93 .93 0 0 0 1 .9l.4-.4 .7 .4a1.7 1.7 0 0 1-2.5 .5 1.7 1.7 0 0 1-.1-2.6zM307.6 413.3a1.7 1.7 0 0 1 2.6 .3l-.7 .4-.4-.4a.93 .93 0 0 0-1 .9 .93 .93 0 0 0 1 .9l.4-.4 .7 .4a1.7 1.7 0 0 1-2.5 .5 1.7 1.7 0 0 1-.1-2.6zM305.8 414.5a4.5 4.5 0 0 0 9 0 4.5 4.5 0 0 0-9 0zM304.7 414.5a5.6 5.6 0 0 1 11.1 0 5.6 5.6 0 0 1-11.1 0z" fill="#000"/>
<circle cx="321.2" cy="413" r="3.8" fill="#fff"/>
<g fill="#000">
<path d="M320.2 411.7l2 .1 .1 1.8h-.5v2h-1.3v-2h-.4z"/>
<circle cx="321.2" cy="410.8" r=".57"/>
</g>
<path d="M317.8 412.9a3.4 3.4 0 0 1 6.7 0 3.4 3.4 0 0 1-6.7 0zM317.1 412.9a4.1 4.1 0 0 0 8.2 0 4.1 4.1 0 0 0-8.2 0z" fill-rule="evenodd" fill="#000"/>
<g fill="#fff">
<path d="M320.9 419.2h.6l.5 .9 .6-.9h.6l-.9 1.4v.9h-.5v-.9z"/>
<path d="M337.3 419.4l.7-.3a.8 .8 0 0 1 1 .8h-.5a.36 .36 0 0 0-.3-.5 .36 .36 0 0 0-.4 .3 .36 .36 0 0 0 .4 .4 .82 .82 0 0 1 .8 1.1 .82 .82 0 0 1-1.3 .3l-.6-.6v-.2h.5a.41 .41 0 0 0 .4 .6 .41 .41 0 0 0 .3-.7l-1-.4z"/>
<path d="M328 419.2h.5l1 1.5v-1.5h.4v2.3h-.5l-.9-1.5-.1 1.5h-.4z"/>
<path d="M330.6 419.5l.8-.4a.95 .95 0 0 1 1 .9h-.4a.69 .69 0 0 0-1-.1 .69 .69 0 0 0-.1 1 .69 .69 0 0 0 1-.1l.1-.2h.5a1.15 1.15 0 0 1-1.8 .7 1.15 1.15 0 0 1-.1-1.8z"/>
<path d="M319.4 420.5v.6l.9-.1-.1-.4zM319.4 419.6v.5l.8-.1-.1-.4zM318.9 419.2l1.6 .1 .2 .5-.3 .4a.67 .67 0 0 1 .4 .9 .67 .67 0 0 1-.8 .4h-1.1z"/>
<path d="M340.2 419.8l-.3 .8h.6zM340 419.2h.5l.9 2.3h-.5l-.2-.5h-.9l-.2 .5h-.5z"/>
<circle cx="339.6" cy="412.9" r="3.7"/>
</g>
<g fill="#000">
<path d="M338.4 411.2a2.12 2.12 0 0 1 2.8 .4 2.12 2.12 0 0 1-.3 2.9 2.12 2.12 0 0 1-2.9-.1l-.3-.8h1a.98 .98 0 0 0 1.3 .7 .98 .98 0 0 0 .6-1.4 .98 .98 0 0 0-.6-1.2 .98 .98 0 0 0-1.3 .6h.3l-.8 .8-.8-.8h.3z"/>
<path d="M336.2 412.9a3.4 3.4 0 0 1 6.7 0 3.4 3.4 0 0 1-6.7 0zM335.5 412.9a4.1 4.1 0 0 0 8.2 0 4.1 4.1 0 0 0-8.2 0z"/>
</g>
<circle cx="330.4" cy="412.9" r="3.8" fill="#fff"/>
<path d="M328 410.5l-.4 .6 1.5 .7 .4-.5 .7-.2v-.7h.4v.7l1.1 .3-.6 .6a.61 .61 0 0 0-.6-.3 .61 .61 0 0 0-.5 .5l3.6 1.6a3.4 3.4 0 0 0-1.5-3.8 3.4 3.4 0 0 0-4.1 .5zM327.2 411.8a3.4 3.4 0 0 0 1.8 4.2 3.4 3.4 0 0 0 4.3-1.5l-1.5-.6-.4 .6-.8 .3v.6h-.4v-.6l-1.3-.5 .6-.6a.68 .68 0 0 0 .8 .4 .68 .68 0 0 0 .5-.7zM326.3 412.9a4.1 4.1 0 0 1 8.2 0 4.1 4.1 0 0 1-8.2 0z" fill="#000"/>
<g font-size="7.7">
<text x="423.5" y="407.6">NP2 ARC ADJUST END MIRROR.ipt</text>
<text x="458.9" y="424.8">J009963</text>
<text x="525.7" y="424.4">-</text>
</g>
<g font-size="6.3">
<text x="148.1" y="166.8">DETAIL B</text>
<text x="203.5" y="189.2">A</text>
<text x="27.6" y="203.2">B</text>
<text x="203.5" y="249.9">A</text>
<text x="41.8" y="253">SECTION A-A</text>
</g>
<text font-size="4.4" x="417.8" y="423.5">C</text>
<g font-size="4.2">
<text x="68.7" y="5.3">4</text>
<text x="208.4" y="5.3">3</text>
<text x="348.1" y="5.3">2</text>
<text x="487.8" y="5.3">1</text>
<text x="2.5" y="55.5">D</text>
<text x="553.5" y="55.5">D</text>
<text x="2.8" y="163.4">C</text>
<text x="553.5" y="163.4">C</text>
<text x="2.9" y="271.4">B</text>
<text x="553.5" y="271.4">B</text>
<text x="2.8" y="379.3">A</text>
<text x="553.5" y="379.3">A</text>
<text x="68.7" y="429.5">4</text>
<text x="208.4" y="429.6">3</text>
<text x="348.1" y="429.6">2</text>
<text x="487.8" y="429.5">1</text>
</g>
<g font-size="3.5">
<text x="12.7" y="15.3">GENERAL NOTES:</text>
<text x="12.7" y="23.7">2.</text>
<text x="12.7" y="19.5">1.</text>
<text x="18.9" y="23.7">SPECIAL FINISH: ANODIZE PER MIL-A-8625F, TYPE II, CLASS 2 (BLACK)</text>
<text x="18.9" y="19.5">MATERIAL: ALUMINUM, 6061-T651</text>
<text x="12.7" y="27.8">3.</text>
<text x="18.9" y="27.8">SURFACE ROUGHNESS (UNLESS SPECIFIED OTHERWISE): 63 Ra (AVERAGE MICRO-INCHES)</text>
<text x="12.7" y="32">4.</text>
<text x="18.9" y="32">INTERPRET DIMENSIONS AND TOLERANCES PER ASME Y14.5M-1994</text>
<text x="12.7" y="36.2">5.</text>
<text x="12.7" y="40.4">6.</text>
<text x="18.9" y="36.2">DEBURR AND BREAK ALL SHARP EDGES, MAX 0.010&quot; (UNLESS SPECIFIED OTHERWISE)</text>
<text x="18.9" y="40.4">PARTS ARE TO BE CLEAN AND FREE OF OIL, GREASE, AND OTHER CONTAMINANTS</text>
<text x="12.7" y="44.6">7.</text>
<text x="18.9" y="44.6">DIMENSIONS INCLUDE ANODIZING, ELECTROPLATING, AND CHEMICALLY APPLIED FINISHES IF APPLICABLE</text>
<text x="126.6" y="73">.124</text>
<text x="84.5" y="111.6">90°</text>
<text x="112.9" y="111.6">.300</text>
<text x="186.8" y="130.5">R.063</text>
<text x="407" y="184.7">3.047</text>
<text x="399.8" y="194.4">1.150</text>
<text x="470.2" y="213.4">3/8-16 UNC - 2B</text>
<text x="500.8" y="213.4">1.300 MIN</text>
<text x="472.7" y="227.4">R9.750</text>
<text x="134.7" y="266.4">1.500</text>
<text x="144.1" y="264.4">+.002</text>
<text x="144.7" y="268">- .000</text>
<text x="205.5" y="297.8">.190</text>
<text x="212.9" y="295.8">+.002</text>
<text x="213.5" y="299.3">- .001</text>
<text x="354.4" y="381.6">(UNLESS SPECIFIED OTHERWISE)</text>
<text x="352.5" y="390">[SECONDARY UNITS]: MILLIMETERS</text>
<text x="361.1" y="385.8">PRIMARY UNITS: INCHES</text>
<text x="362.3" y="394.1">PRIMARY TOLERANCES:</text>
<text x="362" y="397.9">X.X</text>
<text x="386.7" y="398">± 0.020</text>
<text x="362" y="402.1">X.XX</text>
<text x="362" y="406.3">X.XXX</text>
<text x="386.6" y="406.3">± 0.005</text>
<text x="386.6" y="402.1">± 0.010</text>
<text x="362" y="410.5">X.XXXX</text>
<text x="384.7" y="410.5">± 0.0005</text>
<text x="358.4" y="419.7">- DO NOT SCALE DRAWING -</text>
<text x="362" y="414.6">ANGULAR</text>
<text x="383.8" y="414.7">± 0.5 DEG</text>
<text x="415.5" y="418.4">SIZE</text>
<text x="461.7" y="418.3">PART NUMBER</text>
<text x="523.9" y="418.3">REV</text>
<text x="537.8" y="418.4">SHEET</text>
<text x="352" y="424.2">THIRD ANGLE PROJECTION:</text>
<text x="536.7" y="423.2">1 OF 1</text>
</g>
</svg>
